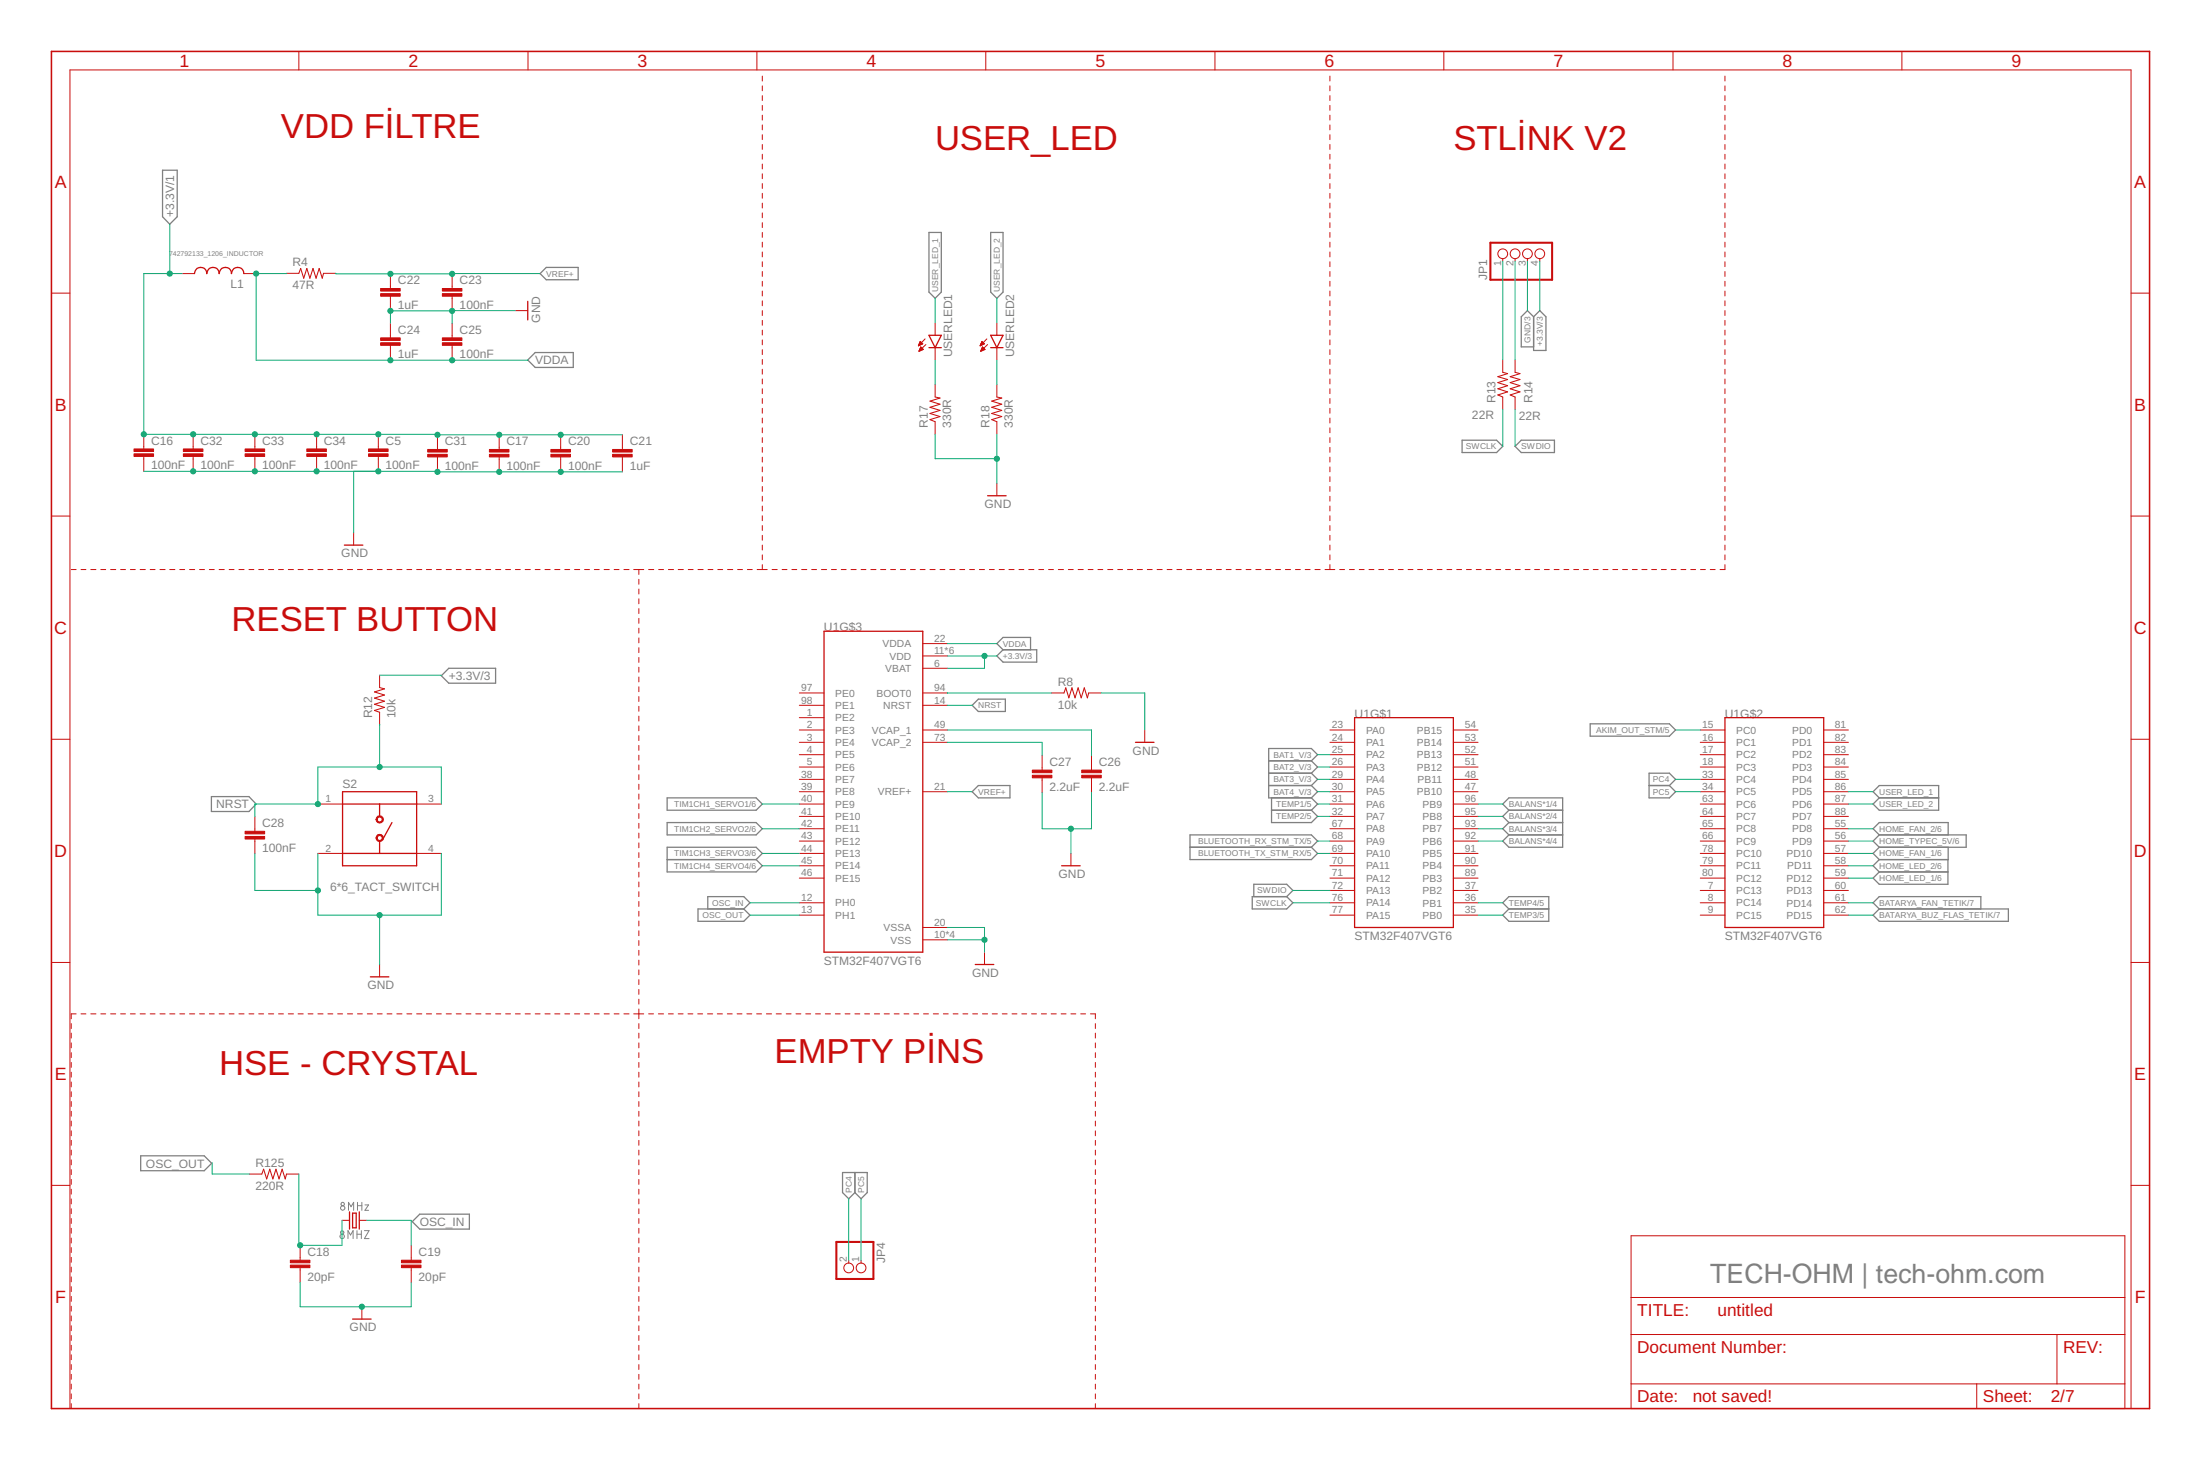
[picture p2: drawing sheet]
<svg xmlns="http://www.w3.org/2000/svg" width="181mm" height="120mm" viewBox="0 0 181 120" stroke-linecap="round" stroke-linejoin="round" font-family="sans-serif">
<g fill="none" stroke="#808080" stroke-width=".08">
<path d="M28.7 99.6v-.6l.2 .3 .2-.3v.6M29.4 99v.6M29.4 99.3h.4M29.8 99v.6M30 99.2h.3l-.3 .4h.3M28.6 102v-.7l.3 .4 .2-.4v.7M29.4 101.3v.7M29.4 101.6h.3M29.7 101.3v.7M30 101.3h.4l-.4 .7h.4"/>
<circle cx="28.2" cy="99.1" r=".15"/>
<circle cx="28.2" cy="99.4" r=".18"/>
<circle cx="28.2" cy="101.8" r=".18"/>
<circle cx="28.2" cy="101.5" r=".14"/>
</g>
<g fill="none" stroke="#808080" stroke-width=".11">
<path d="M13.4 14h1.2v3.8l-.6 .7-.6-.7zM76.5 19.1h1v4.9l-.5 .6-.5-.6zM81.5 19.1h1v4.9l-.5 .6-.5-.6zM44 29h3.2v1.2h-3.2l-.6-.6zM44.4 22.5l.6-.5h2.6v1h-2.6zM120.3 36.2h2.9l.5 .5-.5 .6h-2.9zM124.7 36.7l.5-.5h2.7v1.1h-2.7zM126.2 26.1l-.5-.5-.5 .5v2.5h1M126.7 25.6l.5 .5v2.8h-1v-2.8zM36.3 55.6l.6-.6h3.9v1.2h-3.9zM80 58.1l.5-.5h2.2v1h-2.2zM82 54l.5-.5h2.8v1h-2.8z"/>
<path d="M82.5 53.5l-.5-.5 .5-.5h2.3v1M130.9 59.6h6.5l.5 .5-.5 .5h-6.5zM17.4 65.6h3.1l.6 .6-.6 .6h-3.1zM54.9 65.7h7.3l.5 .5-.5 .5h-7.3zM54.9 67.7h7.3l.5 .5-.5 .5h-7.3zM54.9 69.7h7.3l.5 .6-.5 .5 .5 .5-.5 .5h-7.3zM54.9 70.8h7.3M57.4 74.8h3.8l.5 .5-.5 .5h-3.8zM58.3 74.8v-1h2.9l.5 .5-.5 .5M80 65.2l.5-.5h2.6v1h-2.6zM97.9 68.7h10l.5 .5-.5 .5 .5 .6-.5 .5h-10zM97.9 69.7h10"/>
<path d="M103.1 73.8h2.8l.5 .5-.5 .5h-2.8zM103.2 73.8v-1h2.7l.5 .5-.5 .5M104.4 64.7h3.5M104.4 63.6h3.5M104.4 62.6h3.5M104.6 66.7h3.3M104.6 65.7v2h3.3l.5-.5-.5-.5M107.9 62.6l.5-.5-.5-.5h-3.5v4.1h3.5M107.9 62.6l.5 .5-.5 .5M107.9 63.6l.5 .6-.5 .5M107.9 64.7l.5 .5-.5 .5M107.9 65.7l.5 .5-.5 .5"/>
<path d="M123.7 74.3l.5-.5h3.3v2h-3.3l-.5-.5 .5-.5zM124.2 74.8h3.3M124.2 66.7l-.5-.5 .5-.5h4.4v4h-4.4l-.5-.5 .5-.5M124.2 66.7h4.4M124.2 66.7l-.5 .5 .5 .5M124.2 67.7h4.4M124.2 67.7l-.5 .5 .5 .5M124.2 68.7h4.4M135.7 63.6h1.7l.5 .6-.5 .5 .5 .5-.5 .5h-1.7zM135.7 64.7h1.7M154.2 75.3l.5-.5h10.6v1h-10.6zM154.2 65.2l.5-.5h4.9v2h-4.9l-.5-.5 .5-.5z"/>
<path d="M154.7 74.8l-.5-.5 .5-.5h8.3v1M154.7 65.7h4.9M154.7 68.7l-.5-.5 .5-.5h5.6v1M154.7 68.7h7.1v1h-7.1M154.7 70.8l-.5 .5 .5 .5M154.7 71.8h5.6M154.7 69.7l-.5 .6 .5 .5M154.7 68.7l-.5 .5 .5 .5M160.3 70.8v2h-5.6l-.5-.5 .5-.5M160.3 69.7v1.1h-5.6M11.6 95.1h5.2l.6 .7-.6 .6h-5.2zM34.5 99.9h4.1v1.3h-4.1l-.6-.6z"/>
<path d="M69.3 96.5h2.1v1.7l-.5 .5-.5-.5-.6 .5-.5-.5zM70.4 96.5v1.7"/>
</g>
<g fill="none" stroke="#c90d0c" stroke-width=".08">
<path d="M24.6 4.2v1.6M43.5 4.2v1.6M62.3 4.2v1.6M62.7 6.3v.4M62.7 7.1v.4M62.7 7.9v.4M62.7 8.7v.4M62.7 9.5v.4M62.7 10.3v.4M62.7 11.1v.4M62.7 11.9v.4M62.7 12.7v.4"/>
<path d="M62.7 13.5v.4M62.7 14.3v.4M62.7 15.1v.4M62.7 15.9v.4M62.7 16.7v.4M62.7 17.5v.4M62.7 18.3v.4M62.7 19.1v.4M62.7 19.9v.4M81.1 4.2v1.6M100 4.2v1.6M109.5 6.3v.4"/>
<path d="M109.5 7.1v.4M109.5 7.9v.4M109.5 8.7v.4M109.5 9.5v.4M109.5 10.3v.4M109.5 11.1v.4M109.5 11.9v.4M109.5 12.7v.4M109.5 13.5v.4M109.5 14.3v.4M109.5 15.1v.4M109.5 15.9v.4"/>
<path d="M109.5 16.7v.4M109.5 17.5v.4M109.5 18.3v.4M109.5 19.1v.4M109.5 19.9v.4M118.8 4.2v1.6M137.7 4.2v1.6M142 6.3v.4M142 7.1v.4M142 7.9v.4M142 8.7v.4M142 9.5v.4"/>
<path d="M142 10.3v.4M142 11.1v.4M142 11.9v.4M142 12.7v.4M142 13.5v.4M142 14.3v.4M142 15.1v.4M142 15.9v.4M142 16.7v.4M142 17.5v.4M142 18.3v.4M142 19.1v.4"/>
<path d="M142 19.9v.4M156.5 4.2v1.6M4.2 24.1h1.6M11.8 35.8v1.2M11.8 37.6v1.2M15 22.5h1M15.9 35.8v1.2M15.9 37.6v1.2M20.1 22.5h1M21 35.8v1.2M21 37.6v1.2M23.6 22.5h1l.1-.4 .3 .8 .3-.8 .2 .8 .3-.8 .2 .8 .3-.8 .2 .8 .1-.4h1"/>
<path d="M26.1 35.8v1.2M26.1 37.6v1.2M31.1 35.8v1.2M31.1 37.6v1.2M32.1 22.5v1.3M32.1 24.4v1.2M32.1 26.6v1.2M32.1 28.4v1.3M36 35.8v1.2M36 37.6v1.2M37.2 22.5v1.3M37.2 24.4v1.2"/>
<path d="M37.2 26.6v1.2M37.2 28.4v1.3M41.1 35.8v1.2M41.1 37.6v1.2M42.4 25.6h1M46.1 35.8v1.2M46.1 37.6v1.2M51.2 35.8v1.2M51.2 37.6v1.2M62.7 20.7v.4M62.7 21.5v.4M62.7 22.4v.4"/>
<path d="M62.7 23.2v.4M62.7 24v.4M62.7 24.8v.4M62.7 25.6v.4M62.7 26.4v.4M62.7 27.2v.4M62.7 28v.4M62.7 28.8v.4M62.7 29.6v.4M62.7 30.4v.4M62.7 31.2v.4M62.7 32v.4"/>
<path d="M62.7 32.8v.4M62.7 33.6v.4M62.7 34.4v.4M62.7 35.2v.4M62.7 36v.4M62.7 36.8v.4M62.7 37.6v.4M62.7 38.4v.4M62.7 39.2v.4M75.6 28.4h.1M75.6 28.4h.2M75.6 28.3h.2"/>
<path d="M75.6 28.3h.3M75.6 28.9h.1M75.6 28.9h.2M75.7 28.3h.2M75.7 28.8h.1M75.7 28.2h.2M75.7 28.2h.1M75.7 28.8h.2M75.7 28.8h.3M75.7 28.1h.1M75.7 28.7h.3M75.7 28.7h.2"/>
<path d="M75.7 28.1l.2 .2-.3 .2zM75.8 28.7h.1M75.8 28.6h.1M75.8 28.6l.2 .2-.4 .1zM76.1 27.9l-.5 .6M76.2 28.4l-.6 .5M77 26.6v1M77 28.6v1M77 31.7v1l.4 .1-.9 .2 .9 .3-.9 .2 .9 .3-.9 .2 .9 .3-.9 .2 .5 .2v1M80.7 28.4h.1M80.7 28.4h.2M80.7 28.3h.2"/>
<path d="M80.7 28.3h.3M80.7 28.9h.1M80.8 28.3h.2M80.8 28.8h.1M80.8 28.8h.2M80.8 28.2h.1M80.8 28.1h.1M80.8 28.7h.2M80.8 28.1l.2 .2-.3 .2zM80.8 28.6h.1M80.9 28.6h.1M81.1 28.8l-.2-.2-.2 .3"/>
<path d="M81.1 28.8l-.4 .1M81.2 27.9l-.5 .6M81.3 28.4l-.6 .5M82 26.6v1M82 28.6v1M82 31.7v1l.4 .1-.8 .2 .8 .3-.8 .2 .8 .3-.8 .2 .8 .3-.8 .2 .4 .2v1M82 39.8v1M109.5 20.7v.4M109.5 21.5v.4M109.5 22.4v.4M109.5 23.2v.4M109.5 24v.4"/>
<path d="M109.5 24.8v.4M109.5 25.6v.4M109.5 26.4v.4M109.5 27.2v.4M109.5 28v.4M109.5 28.8v.4M109.5 29.6v.4M109.5 30.4v.4M109.5 31.2v.4M109.5 32v.4M109.5 32.8v.4M109.5 33.6v.4"/>
<path d="M109.5 34.4v.4M109.5 35.2v.4M109.5 36v.4M109.5 36.8v.4M109.5 37.6v.4M109.5 38.4v.4M109.5 39.2v.4M123.7 21.3v.2M123.7 29.6v1l.4 .2-.8 .2 .8 .2-.8 .3 .8 .2-.8 .3 .8 .3-.8 .2 .4 .2v1M124.7 21.3v.2M124.7 29.6v1l.4 .2-.8 .2 .8 .2-.8 .3 .8 .2-.8 .3 .8 .3-.8 .2 .4 .2v1M125.7 21.3v.2"/>
<path d="M126.7 21.3v.2M142 20.7v.4M142 21.5v.4M142 22.4v.4M142 23.2v.4M142 24v.4M142 24.8v.4M142 25.6v.4M142 26.4v.4M142 27.2v.4M142 28v.4M142 28.8v.4"/>
<path d="M142 29.6v.4M142 30.4v.4M142 31.2v.4M142 32v.4M142 32.8v.4M142 33.6v.4M142 34.4v.4M142 35.2v.4M142 36v.4M142 36.8v.4M142 37.6v.4M142 38.4v.4"/>
<path d="M142 39.2v.4M175.4 24.1h1.5M4.2 42.5h1.6M5.9 46.9h.4M6.7 46.9h.4M7.5 46.9h.4M8.3 46.9h.4M9.1 46.9h.4M9.9 46.9h.4M10.7 46.9h.4M11.5 46.9h.5M12.4 46.9h.4"/>
<path d="M13.2 46.9h.4M14 46.9h.4M14.8 46.9h.4M15.6 46.9h.4M16.4 46.9h.4M17.2 46.9h.4M18 46.9h.5M18.9 46.9h.4M19.7 46.9h.4M20.5 46.9h.4M21.3 46.9h.4M22.1 46.9h.4"/>
<path d="M22.9 46.9h.4M23.7 46.9h.5M24.5 46.9h.5M25.4 46.9h.4M26.2 46.9h.4M27 46.9h.4M27.8 46.9h.4M28.6 46.9h.4M29.1 43.9v1M29.4 46.9h.4M30.2 46.9h.4M31.1 46.9h.4"/>
<path d="M31.2 55.6v1l.4 .1-.8 .3 .8 .2-.8 .3 .8 .2-.8 .3 .8 .2-.8 .3 .4 .1v1M31.9 46.9h.4M32.7 46.9h.4M33.5 46.9h.4M34.3 46.9h.4M35.1 46.9h.4M35.9 46.9h.4M36.7 46.9h.4M37.5 46.9h.5M38.4 46.9h.4M39.2 46.9h.4M40 46.9h.4"/>
<path d="M40.8 46.9h.4M41.6 46.9h.4M42.4 46.9h.4M43.2 46.9h.4M44 46.9h.4M44.9 46.9h.4M45.7 46.9h.4M46.5 46.9h.4M47.3 46.9h.4M48.1 46.9h.4M48.9 46.9h.4M49.7 46.9h.4"/>
<path d="M50.5 46.9h.4M51.4 46.9h.4M52.2 46.9h.8M52.6 46.9v.4M52.6 47.7v.4M52.6 48.5v.4M52.6 49.3v.4M52.6 50.1v.4M52.6 50.9v.4M52.6 51.7v.4M52.6 52.5v.4M52.6 53.3v.4"/>
<path d="M52.6 54.1v.4M52.6 54.9v.4M52.6 55.7v.4M52.6 56.5v.4M52.6 57.3v.4M52.6 58.1v.4M52.6 58.9v.5M52.6 59.8v.4M53.4 46.9h.4M54.2 46.9h.4M55 46.9h.4M55.8 46.9h.4"/>
<path d="M56.6 46.9h.4M57.4 46.9h.5M58.3 46.9h.4M59.1 46.9h.4M59.9 46.9h.4M60.7 46.9h.4M61.5 46.9h.4M62.3 46.9h.8M62.7 40v.4M62.7 40.9v.4M62.7 41.7v.4M62.7 42.5v.4"/>
<path d="M62.7 43.3v.4M62.7 44.1v.4M62.7 44.9v.4M62.7 45.7v.4M62.7 46.5v.4M63.5 46.9h.5M64.4 46.9h.4M65.2 46.9h.4M65.8 59.1h2M65.8 58.1h2M65.8 57h2M66 46.9h.4"/>
<path d="M66.8 46.9h.4M67.6 46.9h.4M68.4 46.9h.4M69.2 46.9h.4M70 46.9h.5M70.9 46.9h.4M71.7 46.9h.4M72.5 46.9h.4M73.3 46.9h.4M74.1 46.9h.4M74.9 46.9h.4M75.7 46.9h.4"/>
<path d="M75.9 55h2.1M75.9 58.1h2.1M75.9 53h2.1M75.9 57h2.1M75.9 54h2.1M76.5 46.9h.5M77.4 46.9h.4M78.2 46.9h.4M79 46.9h.4M79.8 46.9h.4M80.6 46.9h.4M81.4 46.9h.4"/>
<path d="M82.2 46.9h.5M83 46.9h.5M83.9 46.9h.4M84.7 46.9h.4M85.5 46.9h.4M86.3 46.9h.4M86.6 57h1l.1-.4 .3 .8 .2-.8 .3 .8 .2-.8 .3 .8 .2-.8 .3 .8 .1-.4h1M87.1 46.9h.4M87.9 46.9h.4M88.7 46.9h.5M89.6 46.9h.4M90.4 46.9h.4"/>
<path d="M91.2 46.9h.4M92 46.9h.4M92.8 46.9h.4M93.6 46.9h.4M94.4 46.9h.4M95.2 46.9h.5M96.1 46.9h.4M96.9 46.9h.4M97.7 46.9h.4M98.5 46.9h.4M99.3 46.9h.4M100.1 46.9h.4"/>
<path d="M100.9 46.9h.4M101.7 46.9h.5M102.6 46.9h.4M103.4 46.9h.4M104.2 46.9h.4M105 46.9h.4M105.8 46.9h.4M106.6 46.9h.4M107.4 46.9h.4M108.2 46.9h.4M109.1 46.9h.8M109.5 40v.4"/>
<path d="M109.5 40.9v.4M109.5 41.7v.4M109.5 42.5v.4M109.5 43.3v.4M109.5 44.1v.4M109.5 44.9v.4M109.5 45.7v.4M109.5 46.5v.4M110.3 46.9h.4M111.1 46.9h.4M111.9 46.9h.4M112.7 46.9h.4"/>
<path d="M113.5 46.9h.4M114.3 46.9h.4M115.1 46.9h.4M115.9 46.9h.4M116.7 46.9h.4M117.5 46.9h.4M118.3 46.9h.4M119.1 46.9h.4M119.9 46.9h.4M120.7 46.9h.4M121.5 46.9h.4M122.3 46.9h.4"/>
<path d="M123.1 46.9h.4M123.9 46.9h.4M124.7 46.9h.4M125.5 46.9h.4M126.3 46.9h.4M127.1 46.9h.4M127.9 46.9h.4M128.7 46.9h.4M129.5 46.9h.4M130.3 46.9h.4M131.1 46.9h.4M131.9 46.9h.4"/>
<path d="M132.7 46.9h.4M133.5 46.9h.4M134.3 46.9h.4M135.1 46.9h.5M135.9 46.9h.4M136.7 46.9h.4M137.5 46.9h.4M138.3 46.9h.4M139.1 46.9h.5M140 46.9h.4M140.8 46.9h.4M142 46.5v.4h-.4"/>
<path d="M142 40v.4M142 40.9v.4M142 41.7v.4M142 42.5v.4M142 43.3v.4M142 44.1v.4M142 44.9v.4M142 45.7v.4M175.4 42.5h1.5M4.2 60.9h1.6M4.2 79.2h1.6M21 67.2v1.3"/>
<path d="M21 69v1.3M26.2 66.2h2M26.2 70.3h2M31.2 79.4v1M34.3 66.2h2M34.3 70.3h2M52.6 60.6v.4M52.6 61.4v.4M52.6 62.2v.4M52.6 63v.4M52.6 63.8v.4M52.6 64.6v.4"/>
<path d="M52.6 65.4v.4M52.6 66.2v.4M52.6 67v.4M52.6 67.8v.4M52.6 68.6v.4M52.6 69.4v.4M52.6 70.2v.4M52.6 71v.4M52.6 71.8v.4M52.6 72.6v.4M52.6 73.4v.4M52.6 74.2v.4"/>
<path d="M52.6 75v.4M52.6 75.8v.4M52.6 76.6v.4M52.6 77.4v.4M52.6 78.2v.4M52.6 79v.4M52.6 79.8v.4M65.8 60.1h2M65.8 61.1h2M65.8 62.1h2M65.8 63.1h2M65.8 64.2h2"/>
<path d="M65.8 65.2h2M65.8 66.2h2M65.8 67.2h2M65.8 75.3h2M65.8 74.3h2M65.8 68.2h2M65.8 69.2h2M65.8 70.3h2M65.8 71.3h2M65.8 72.3h2M75.9 60.1h2.1M75.9 61.1h2.1"/>
<path d="M75.9 65.2h2.1M75.9 76.3h2.1M75.9 77.4h2.1M81 78.4v1M85.8 62.2v1.2M85.8 64v1.2M88.1 70.3v1M89.8 62.2v1.2M89.8 64v1.2M94.2 60.1v1M109.5 60.1h2M109.5 61.1h2"/>
<path d="M109.5 62.1h2M109.5 63.1h2M109.5 64.2h2M109.5 65.2h2M109.5 66.2h2M109.5 67.2h2M109.5 75.3h2M109.5 74.3h2M109.5 73.3h2M109.5 68.2h2M109.5 69.2h2M109.5 70.3h2"/>
<path d="M109.5 71.3h2M109.5 72.3h2M119.6 60.1h2M119.6 61.1h2M119.6 62.1h2M119.6 63.1h2M119.6 64.2h2M119.6 65.2h2M119.6 66.2h2M119.6 67.2h2M119.6 75.3h2M119.6 74.3h2"/>
<path d="M119.6 73.3h2M119.6 68.2h2M119.6 69.2h2M119.6 70.3h2M119.6 71.3h2M119.6 72.3h2M139.9 60.1h2.1M139.9 61.1h2.1M139.9 62.1h2.1M139.9 63.1h2.1M139.9 64.2h2.1M139.9 65.2h2.1"/>
<path d="M139.9 66.2h2.1M139.9 67.2h2.1M139.9 75.3h2.1M139.9 74.3h2.1M139.9 73.3h2.1M139.9 68.2h2.1M139.9 69.2h2.1M139.9 70.3h2.1M139.9 71.3h2.1M139.9 72.3h2.1M150.1 60.1h2M150.1 61.1h2"/>
<path d="M150.1 62.1h2M150.1 63.1h2M150.1 64.2h2M150.1 65.2h2M150.1 66.2h2M150.1 67.2h2M150.1 75.3h2M150.1 74.3h2M150.1 73.3h2M150.1 68.2h2M150.1 69.2h2M150.1 70.3h2"/>
<path d="M150.1 71.3h2M150.1 72.3h2M175.4 60.9h1.5M175.4 79.2h1.5M4.2 97.6h1.6M5.9 84.3v.4M5.9 85v.4M5.9 85.9v.4M5.9 86.7v.4M5.9 87.5v.4M5.9 88.3v.4M5.9 89.1v.4"/>
<path d="M5.9 89.9v.4M5.9 90.7v.4M5.9 91.5v.4M5.9 92.3v.4M5.9 93.1v.4M5.9 93.9v.4M5.9 94.7v.4M5.9 95.5v.4M5.9 96.3v.4M5.9 97.1v.4M5.9 97.9v.4M5.9 98.7v.4"/>
<path d="M5.9 99.5v.4M6.3 83.5h-.4v.4M6.7 83.5h.4M7.5 83.5h.4M8.3 83.5h.4M9.1 83.5h.4M9.9 83.5h.4M10.7 83.5h.4M11.5 83.5h.5M12.4 83.5h.4M13.2 83.5h.4M14 83.5h.4"/>
<path d="M14.8 83.5h.4M15.6 83.5h.4M16.4 83.5h.4M17.2 83.5h.4M18 83.5h.5M18.9 83.5h.4M19.7 83.5h.4M20.5 83.5h.4M20.5 96.6h1l.2-.4 .2 .8 .3-.8 .3 .8 .2-.8 .3 .8 .2-.8 .3 .8 .1-.4h1M21.3 83.5h.4M22.1 83.5h.4M22.9 83.5h.4"/>
<path d="M23.7 83.5h.5M24.5 83.5h.5M25.4 83.5h.4M26.2 83.5h.4M27 83.5h.4M27.8 83.5h.4M28.6 83.5h.4M29.4 83.5h.4M30.2 83.5h.4M31.1 83.5h.4M31.9 83.5h.4M32.7 83.5h.4"/>
<path d="M33.5 83.5h.4M34.3 83.5h.4M35.1 83.5h.4M35.9 83.5h.4M36.7 83.5h.4M37.5 83.5h.5M38.4 83.5h.4M39.2 83.5h.4M40 83.5h.4M40.8 83.5h.4M41.6 83.5h.4M42.4 83.5h.4"/>
<path d="M43.2 83.5h.4M44 83.5h.4M44.9 83.5h.4M45.7 83.5h.4M46.5 83.5h.4M47.3 83.5h.4M48.1 83.5h.4M48.9 83.5h.4M49.7 83.5h.4M50.5 83.5h.4M51.4 83.5h.4M52.2 83.5h.8"/>
<path d="M52.6 80.6v.4M52.6 81.4v.5M52.6 82.3v.4M52.6 83.1v.8M52.6 84.3v.4M52.6 85v.4M52.6 85.9v.4M52.6 86.7v.4M52.6 87.5v.4M52.6 88.3v.4M52.6 89.1v.4M52.6 89.9v.4"/>
<path d="M52.6 90.7v.4M52.6 91.5v.4M52.6 92.3v.4M52.6 93.1v.4M52.6 93.9v.4M52.6 94.7v.4M52.6 95.5v.4M52.6 96.3v.4M52.6 97.1v.4M52.6 97.9v.4M52.6 98.7v.4M52.6 99.5v.4"/>
<path d="M53.4 83.5h.4M54.2 83.5h.4M55 83.5h.4M55.8 83.5h.4M56.6 83.5h.4M57.4 83.5h.4M58.2 83.5h.5M59 83.5h.5M59.9 83.5h.4M60.7 83.5h.4M61.5 83.5h.4M62.3 83.5h.4"/>
<path d="M63.1 83.5h.4M63.9 83.5h.4M64.7 83.5h.4M65.5 83.5h.4M66.3 83.5h.4M67.1 83.5h.4M67.9 83.5h.4M68.7 83.5h.5M69.6 83.5h.4M70.4 83.5h.4M71.2 83.5h.4M72 83.5h.4"/>
<path d="M72.8 83.5h.4M73.6 83.5h.4M74.4 83.5h.4M75.2 83.5h.4M76 83.5h.4M76.8 83.5h.4M77.6 83.5h.4M78.4 83.5h.4M79.2 83.5h.5M80.1 83.5h.4M80.9 83.5h.4M81.7 83.5h.4"/>
<path d="M82.5 83.5h.4M83.3 83.5h.4M84.1 83.5h.4M84.9 83.5h.4M85.7 83.5h.4M86.5 83.5h.4M87.3 83.5h.4M88.1 83.5h.4M88.9 83.5h.4M89.7 83.5h.4v.4M90.1 84.3v.4M90.1 85v.4"/>
<path d="M90.1 85.9v.4M90.1 86.7v.4M90.1 87.5v.4M90.1 88.3v.4M90.1 89.1v.4M90.1 89.9v.4M90.1 90.7v.4M90.1 91.5v.4M90.1 92.3v.4M90.1 93.1v.4M90.1 93.9v.4M90.1 94.7v.4"/>
<path d="M90.1 95.5v.4M90.1 96.3v.4M90.1 97.1v.4M90.1 97.9v.4M90.1 98.7v.4M90.1 99.5v.4M175.4 97.6h1.5M5.8 116v-110.2h169.6v110.2M5.9 100.3v.4M5.9 101.1v.4M5.9 101.9v.4M5.9 102.7v.4"/>
<path d="M5.9 103.5v.4M5.9 104.3v.4M5.9 105.1v.4M5.9 105.9v.4M5.9 106.7v.4M5.9 107.5v.4M5.9 108.3v.4M5.9 109.1v.4M5.9 109.9v.4M5.9 110.7v.4M5.9 111.5v.4M5.9 112.3v.4"/>
<path d="M5.9 113.1v.4M5.9 113.9v.4M5.9 114.7v.4M5.9 115.5v.5M24.7 102.5v1.2M24.7 104.4v1.2M28.2 100.5h.6M29.6 100.5h.6M29.8 107.6v1M33.8 102.5v1.2M33.8 104.4v1.2M52.6 100.3v.4"/>
<path d="M52.6 101.1v.4M52.6 101.9v.4M52.6 102.7v.4M52.6 103.5v.4M52.6 104.3v.4M52.6 105.1v.4M52.6 105.9v.4M52.6 106.7v.4M52.6 107.5v.4M52.6 108.3v.4M52.6 109.1v.4M52.6 109.9v.4"/>
<path d="M52.6 110.7v.4M52.6 111.5v.4M52.6 112.3v.4M52.6 113.1v.4M52.6 113.9v.4M52.6 114.7v.4M52.6 115.5v.5M69.8 103.8v.2M70.9 103.8v.2M90.1 100.3v.4M90.1 101.1v.4M90.1 101.9v.4"/>
<path d="M90.1 102.7v.4M90.1 103.5v.4M90.1 104.3v.4M90.1 105.1v.4M90.1 105.9v.4M90.1 106.7v.4M90.1 107.5v.4M90.1 108.3v.4M90.1 109.1v.4M90.1 109.9v.4M90.1 110.7v.4M90.1 111.5v.4"/>
<path d="M90.1 112.3v.4M90.1 113.1v.4M90.1 113.9v.4M90.1 114.7v.4M90.1 115.5v.5M134.2 101.7h40.7v14.3h-40.7zM134.2 109.9h40.7M134.2 113.9h40.7M134.2 106.8h40.7M162.7 113.9v2.1M169.3 109.9v4"/>
<circle cx="123.7" cy="20.9" r=".4"/>
<circle cx="124.7" cy="20.9" r=".4"/>
<circle cx="125.7" cy="20.9" r=".4"/>
<circle cx="126.7" cy="20.9" r=".4"/>
<circle cx="69.8" cy="104.4" r=".4"/>
<circle cx="70.9" cy="104.4" r=".4"/>
</g>
<g fill="none" stroke="#c90d0c" stroke-width=".11">
<path d="M16 22.5a.51 .51 0 0 1 .5-.5 .51 .51 0 0 1 .5 .5 .51 .51 0 0 1 .5-.5 .51 .51 0 0 1 .5 .5 .51 .51 0 0 1 .5-.5 .51 .51 0 0 1 .5 .5 .51 .51 0 0 1 .6-.5 .51 .51 0 0 1 .5 .5M43.4 24.8v1.5M76.5 27.6h1l-.5 1zM76.5 28.6h1M81.5 28.6h1M81.5 27.6h1l-.5 1zM28.3 44.9h1.6M67.8 52h8.1v26.4h-8.1zM81.3 40.8h1.5M111.5 59.1h8.1v17.2h-8.1zM142 59.1h8.1v17.2h-8.1zM28.2 65.2h6.1v6.1h-6.1z"/>
<path d="M28.2 66.2h6.1M28.2 70.3h6.1M31.2 66.2v1M31.2 69.2v1.1M32.3 67.7l-.8 1.4M80.3 79.4h1.5M87.4 71.3h1.5M93.5 61.1h1.5M28.8 99.8v1.4M29 99.9h.3v1.2h-.3zM29.6 99.8v1.4M30.5 80.4h1.5"/>
<path d="M29 108.6h1.5"/>
</g>
<g fill="#c90d0c" stroke="#c90d0c" stroke-width=".08">
<path d="M23.9 104.1h1.6v.3h-1.6z"/>
<path d="M23.9 103.7h1.6v.2h-1.6z"/>
<path d="M33 104.1h1.6v.3h-1.6z"/>
<path d="M33 103.7h1.6v.2h-1.6z"/>
<path d="M15.1 37.4h1.6v.2h-1.6z"/>
<path d="M15.1 37h1.6v.2h-1.6z"/>
<path d="M20.2 37.4h1.6v.2h-1.6z"/>
<path d="M20.2 37h1.6v.2h-1.6z"/>
<path d="M25.3 37.4h1.6v.2h-1.6z"/>
<path d="M25.3 37h1.6v.2h-1.6z"/>
<path d="M30.3 37.4h1.6v.2h-1.6z"/>
<path d="M30.3 37h1.6v.2h-1.6z"/>
<path d="M35.2 37.4h1.6v.2h-1.6z"/>
<path d="M35.2 37h1.6v.2h-1.6z"/>
<path d="M11 37.4h1.6v.2h-1.6z"/>
<path d="M11 37h1.6v.2h-1.6z"/>
<path d="M40.3 37.4h1.6v.2h-1.6z"/>
<path d="M40.3 37h1.6v.2h-1.6z"/>
<path d="M45.3 37.4h1.6v.2h-1.6z"/>
<path d="M45.3 37h1.6v.2h-1.6z"/>
<path d="M50.4 37.4h1.6v.2h-1.6z"/>
<path d="M50.4 37h1.6v.2h-1.6z"/>
<path d="M31.3 24.2h1.6v.2h-1.6z"/>
<path d="M31.3 23.7h1.6v.3h-1.6z"/>
<path d="M36.4 24.2h1.6v.2h-1.6z"/>
<path d="M36.4 23.7h1.6v.3h-1.6z"/>
<path d="M31.3 28.2h1.6v.2h-1.6z"/>
<path d="M31.3 27.8h1.6v.2h-1.6z"/>
<path d="M36.4 28.2h1.6v.2h-1.6z"/>
<path d="M36.4 27.8h1.6v.2h-1.6z"/>
<path d="M89 63.8h1.6v.2h-1.6z"/>
<path d="M89 63.4h1.6v.2h-1.6z"/>
<path d="M85 63.8h1.6v.2h-1.6z"/>
<path d="M85 63.4h1.6v.2h-1.6z"/>
<path d="M20.2 68.9h1.6v.2h-1.6z"/>
<path d="M20.2 68.4h1.6v.2h-1.6z"/>
</g>
<path d="M4.2 4.2h172.7v111.8h-172.7z" fill="none" stroke="#c90d0c" stroke-width=".13"/>
<g fill="#c90d0c" stroke="#c90d0c" stroke-width=".08">
<path d="M31.1 68.7a.31 .31 0 0 1 .4 .1 .31 .31 0 0 1 0 .3 .31 .31 0 0 1-.3 .2 .31 .31 0 0 1-.3-.3h.2a.21 .21 0 0 1 .2-.2 .21 .21 0 0 1 .1 .3 .21 .21 0 0 1-.3 .1v-.2h-.2z" fill-rule="evenodd"/>
<path d="M31.1 67.2a.31 .31 0 0 1 .4 0 .31 .31 0 0 1 0 .4 .31 .31 0 0 1-.3 .1 .31 .31 0 0 1-.3-.2h.2a.21 .21 0 0 1 .2-.2 .21 .21 0 0 1 .1 .2 .21 .21 0 0 1-.3 .1v-.1h-.2z" fill-rule="evenodd"/>
</g>
<path d="M122.7 20h5v3h-5zM68.8 102.2h3.1v3.1h-3.1z" fill="none" stroke="#c90d0c" stroke-width=".17"/>
<g fill="none" stroke="#0dab76" stroke-width=".08">
<path d="M14 18.5v4M11.8 38.8h39.4M15 22.5h-3.2v13.3h39.4M23.6 22.5h-2.5v7.2h22.3M27.6 22.5h16.8M29.1 38.8v5.1M37.2 25.6h-5.1v1M37.2 22.5h.1M42.4 25.6h-5.2v1M43.4 29.6v.1M77 24.6v2M77 29.6v2.1"/>
<path d="M77 35.7v2.1h5M82 24.6v2M82 29.6v2.1M82 35.7v4.1M123.7 21.5v8.1M123.7 33.7v3M124.7 21.5v8.1M124.7 33.7v3M125.7 21.5v4.1M126.7 21.5v4.1M31.2 55.6h5.1M31.3 59.7l-.1 3.4"/>
<path d="M78 54h4M78 53h4M78 58.1h2M81 54v1h-3M86.6 57l-8.6 .1M90.6 57h3.6v3.1M21 70.3v3h5.2M26.2 70.3v5h10.1v-5M31.2 75.3v4.1M36.3 66.2v-3.1h-10.1v3.1h-5.2v1M61.7 75.3h4.1M61.7 74.3h4.1"/>
<path d="M62.7 68.2h3.1M62.7 66.2h3.1M62.7 70.3h3.1M62.7 71.3h3.1M78 77.4h3M78 76.3h3v2.1M78 61.1h7.8v1.1M78 60.1h11.8v2.1M78 65.2h2M85.8 65.2v3h4v-3M88.1 68.2v2.1M106.4 73.3h3.1"/>
<path d="M106.4 74.3h3.1M108.4 66.2h1.1M108.4 65.2h1.1M108.4 63.1h1.1M108.4 64.2h1.1M108.4 62.1h1.1M108.4 67.2h1.1M108.4 69.2h1.1M108.4 70.3h1.1M121.6 68.2h2.1M121.6 75.3h2.1M121.6 74.3h2.1"/>
<path d="M121.6 66.2h2.1M121.6 67.2h2.1M121.6 69.2h2.1M137.9 65.2h2M137.9 60.1h2M137.9 64.2h2M152.1 68.2h2.1M152.1 75.3h2.1M152.1 74.3h2.1M152.1 66.2h2.1M152.1 65.2h2.1M152.1 69.2h2.1"/>
<path d="M152.1 70.3h2.1M152.1 71.3h2.1M152.1 72.3h2.1M17.5 95.7v.9h3M24.6 96.6v5.9h3.6v-2M69.8 98.7v5.1M70.9 98.7v5.1M24.7 105.6v2h9.1v-2M30.2 100.5h3.6v2"/>
</g>
<g fill="#0dab76" stroke="#0dab76" stroke-width=".08">
<circle cx="29.8" cy="107.6" r=".21"/>
<circle cx="15.9" cy="38.8" r=".21"/>
<circle cx="21" cy="38.8" r=".21"/>
<circle cx="26.1" cy="38.8" r=".21"/>
<circle cx="31.1" cy="38.8" r=".21"/>
<circle cx="36" cy="38.8" r=".21"/>
<circle cx="41.1" cy="38.8" r=".21"/>
<circle cx="46.1" cy="38.8" r=".21"/>
<circle cx="81" cy="77.4" r=".21"/>
<circle cx="88.1" cy="68.2" r=".21"/>
<circle cx="26.2" cy="73.3" r=".21"/>
<circle cx="31.2" cy="75.3" r=".21"/>
<circle cx="82" cy="37.8" r=".21"/>
<circle cx="32.1" cy="25.6" r=".21"/>
<circle cx="37.2" cy="25.6" r=".21"/>
<circle cx="81" cy="54" r=".21"/>
<circle cx="15.9" cy="35.8" r=".21"/>
<circle cx="21" cy="35.8" r=".21"/>
<circle cx="26.1" cy="35.8" r=".21"/>
<circle cx="31.1" cy="35.8" r=".21"/>
<circle cx="36" cy="35.8" r=".21"/>
<circle cx="41.1" cy="35.8" r=".21"/>
<circle cx="46.1" cy="35.8" r=".21"/>
<circle cx="11.8" cy="35.8" r=".21"/>
<circle cx="14" cy="22.5" r=".21"/>
<circle cx="24.7" cy="102.5" r=".21"/>
<circle cx="32.1" cy="22.5" r=".21"/>
<circle cx="37.2" cy="22.5" r=".21"/>
<circle cx="21.1" cy="22.5" r=".21"/>
<circle cx="32.1" cy="29.7" r=".21"/>
<circle cx="37.2" cy="29.7" r=".21"/>
<circle cx="26.2" cy="66.2" r=".21"/>
<circle cx="31.2" cy="63.1" r=".21"/>
</g>
<g font-size="2.9" fill="#c90d0c">
<text x="23.1" y="11.3">VDD FİLTRE</text>
<text x="77" y="12.4">USER_LED</text>
<text x="119.6" y="12.4">STLİNK V2</text>
<text x="19.1" y="52">RESET BUTTON</text>
<text x="18" y="88.5">HSE - CRYSTAL</text>
<text x="63.8" y="87.5">EMPTY PİNS</text>
</g>
<text font-size="2.2" fill="#808080" x="140.8" y="105.6">TECH-OHM | tech-ohm.com</text>
<g font-size="1.5" fill="#c90d0c">
<text x="14.8" y="5.5">1</text>
<text x="33.6" y="5.5">2</text>
<text x="52.5" y="5.5">3</text>
<text x="71.3" y="5.5">4</text>
<text x="90.2" y="5.5">5</text>
<text x="109" y="5.5">6</text>
<text x="127.9" y="5.5">7</text>
<text x="146.7" y="5.5">8</text>
<text x="165.6" y="5.5">9</text>
<text x="4.5" y="15.5">A</text>
<text x="175.7" y="15.5">A</text>
<text x="4.5" y="33.8">B</text>
<text x="175.7" y="33.8">B</text>
<text x="4.5" y="52.2">C</text>
<text x="175.6" y="52.2">C</text>
<text x="4.5" y="70.5">D</text>
<text x="175.6" y="70.5">D</text>
<text x="4.5" y="88.9">E</text>
<text x="175.7" y="88.9">E</text>
<text x="4.5" y="107.3">F</text>
<text x="175.7" y="107.3">F</text>
</g>
<g font-size="1.4" fill="#c90d0c">
<text x="134.7" y="108.3">TITLE:</text>
<text x="134.7" y="111.4">Document Number:</text>
<text x="141.4" y="108.3">untitled</text>
<text x="169.8" y="111.4">REV:</text>
<text x="134.7" y="115.4">Date:</text>
<text x="139.3" y="115.4">not saved!</text>
<text x="163.2" y="115.4">Sheet:</text>
<text x="168.8" y="115.4">2/7</text>
</g>
<g font-size="1" fill="#808080">
<text x="14.3" y="17.8" transform="rotate(-90 14.3 17.8)">+3.3V/1</text>
<text x="19" y="23.7">L1</text>
<text x="24.1" y="23.8">47R</text>
<text x="24.1" y="21.9">R4</text>
<text x="32.8" y="23.4">C22</text>
<text x="37.8" y="23.4">C23</text>
<text x="122.4" y="23" transform="rotate(-90 122.4 23)">JP1</text>
<text x="32.8" y="25.4">1uF</text>
<text x="32.8" y="29.5">1uF</text>
<text x="32.8" y="27.5">C24</text>
<text x="37.8" y="25.4">100nF</text>
<text x="37.8" y="29.5">100nF</text>
<text x="37.8" y="27.5">C25</text>
<text x="44" y="30">VDDA</text>
<text x="44.5" y="26.6" transform="rotate(-90 44.5 26.6)">GND</text>
<text x="78.4" y="29.4" transform="rotate(-90 78.4 29.4)">USERLED1</text>
<text x="83.5" y="29.4" transform="rotate(-90 83.5 29.4)">USERLED2</text>
<text x="76.4" y="35.2" transform="rotate(-90 76.4 35.2)">R17</text>
<text x="78.3" y="35.2" transform="rotate(-90 78.3 35.2)">330R</text>
<text x="81.4" y="35.2" transform="rotate(-90 81.4 35.2)">R18</text>
<text x="83.4" y="35.2" transform="rotate(-90 83.4 35.2)">330R</text>
<text x="121.1" y="34.5">22R</text>
<text x="123.1" y="33.2" transform="rotate(-90 123.1 33.2)">R13</text>
<text x="125" y="34.6">22R</text>
<text x="126.1" y="33.2" transform="rotate(-90 126.1 33.2)">R14</text>
<text x="12.4" y="38.6">100nF</text>
<text x="12.4" y="36.6">C16</text>
<text x="16.5" y="38.6">100nF</text>
<text x="16.5" y="36.6">C32</text>
<text x="21.6" y="38.6">100nF</text>
<text x="21.6" y="36.6">C33</text>
<text x="26.7" y="38.6">100nF</text>
<text x="26.7" y="36.6">C34</text>
<text x="31.7" y="38.6">100nF</text>
<text x="31.7" y="36.6">C5</text>
<text x="36.6" y="38.7">100nF</text>
<text x="36.6" y="36.6">C31</text>
<text x="41.7" y="38.7">100nF</text>
<text x="41.7" y="36.6">C17</text>
<text x="46.8" y="38.7">100nF</text>
<text x="46.8" y="36.6">C20</text>
<text x="51.8" y="38.7">1uF</text>
<text x="51.8" y="36.6">C21</text>
<text x="81" y="41.8">GND</text>
<text x="28.1" y="45.9">GND</text>
<text x="67.8" y="52">U1G$3</text>
<text x="30.6" y="59.1" transform="rotate(-90 30.6 59.1)">R12</text>
<text x="32.6" y="59.1" transform="rotate(-90 32.6 59.1)">10k</text>
<text x="36.9" y="56">+3.3V/3</text>
<text x="87.1" y="58.4">10k</text>
<text x="87.1" y="56.4">R8</text>
<text x="111.5" y="59.1">U1G$1</text>
<text x="142" y="59.1">U1G$2</text>
<text x="28.2" y="64.9">S2</text>
<text x="86.4" y="65.1">2.2uF</text>
<text x="86.4" y="63.1">C27</text>
<text x="90.4" y="65.1">2.2uF</text>
<text x="90.4" y="63.1">C26</text>
<text x="93.2" y="62.1">GND</text>
<text x="17.8" y="66.6">NRST</text>
<text x="21.6" y="70.1">100nF</text>
<text x="21.6" y="68.1">C28</text>
<text x="27.2" y="73.3">6*6_TACT_SWITCH</text>
<text x="87.1" y="72.3">GND</text>
<text x="111.5" y="77.4">STM32F407VGT6</text>
<text x="142" y="77.4">STM32F407VGT6</text>
<text x="30.2" y="81.4">GND</text>
<text x="67.8" y="79.4">STM32F407VGT6</text>
<text x="80" y="80.4">GND</text>
<text x="12" y="96.1">OSC_OUT</text>
<text x="21" y="98">220R</text>
<text x="21" y="96">R125</text>
<text x="34.5" y="100.9">OSC_IN</text>
<text x="25.3" y="105.4">20pF</text>
<text x="25.3" y="103.4">C18</text>
<text x="34.5" y="105.4">20pF</text>
<text x="34.5" y="103.4">C19</text>
<text x="72.8" y="104" transform="rotate(-90 72.8 104)">JP4</text>
<text x="28.8" y="109.6">GND</text>
</g>
<g font-size=".8" fill="#808080">
<text x="123.5" y="21.9" transform="rotate(-90 123.5 21.9)">1</text>
<text x="124.6" y="21.9" transform="rotate(-90 124.6 21.9)">2</text>
<text x="125.6" y="21.9" transform="rotate(-90 125.6 21.9)">3</text>
<text x="126.6" y="21.9" transform="rotate(-90 126.6 21.9)">4</text>
<text x="72.6" y="53.3">VDDA</text>
<text x="76.9" y="52.8">22</text>
<text x="76.9" y="53.9">11*6</text>
<text x="65.9" y="57.9">98</text>
<text x="65.9" y="56.9">97</text>
<text x="66.4" y="58.9">1</text>
<text x="66.4" y="60">2</text>
<text x="68.7" y="59.4">PE2</text>
<text x="68.7" y="58.4">PE1</text>
<text x="68.7" y="57.4">PE0</text>
<text x="72.1" y="57.4">BOOT0</text>
<text x="72.7" y="58.4">NRST</text>
<text x="72.8" y="55.3">VBAT</text>
<text x="73.2" y="54.3">VDD</text>
<text x="76.9" y="54.9">6</text>
<text x="76.9" y="57.9">14</text>
<text x="76.9" y="60">49</text>
<text x="76.9" y="56.9">94</text>
<text x="109.6" y="60">23</text>
<text x="120.5" y="60">54</text>
<text x="140.1" y="60">15</text>
<text x="151" y="60">81</text>
<text x="65.9" y="64">38</text>
<text x="65.9" y="65">39</text>
<text x="66.4" y="61">3</text>
<text x="66.4" y="62">4</text>
<text x="66.4" y="63">5</text>
<text x="68.7" y="60.4">PE3</text>
<text x="68.7" y="61.4">PE4</text>
<text x="68.7" y="62.4">PE5</text>
<text x="68.7" y="63.4">PE6</text>
<text x="68.7" y="64.5">PE7</text>
<text x="68.7" y="65.5">PE8</text>
<text x="71.7" y="60.4">VCAP_1</text>
<text x="71.7" y="61.4">VCAP_2</text>
<text x="72.3" y="65.5">VREF+</text>
<text x="76.9" y="65">21</text>
<text x="76.9" y="61">73</text>
<text x="109.6" y="61">24</text>
<text x="109.6" y="62">25</text>
<text x="109.6" y="63">26</text>
<text x="109.6" y="64">29</text>
<text x="109.6" y="65">30</text>
<text x="112.4" y="60.4">PA0</text>
<text x="112.4" y="61.4">PA1</text>
<text x="112.4" y="62.4">PA2</text>
<text x="112.4" y="63.4">PA3</text>
<text x="112.4" y="64.5">PA4</text>
<text x="112.4" y="65.5">PA5</text>
<text x="116.6" y="65.5">PB10</text>
<text x="116.6" y="63.5">PB12</text>
<text x="116.6" y="62.4">PB13</text>
<text x="116.6" y="61.4">PB14</text>
<text x="116.6" y="60.4">PB15</text>
<text x="116.7" y="64.5">PB11</text>
<text x="120.5" y="65">47</text>
<text x="120.5" y="64">48</text>
<text x="120.5" y="63">51</text>
<text x="120.5" y="62">52</text>
<text x="120.5" y="61">53</text>
<text x="140.1" y="61">16</text>
<text x="140.1" y="62">17</text>
<text x="140.1" y="63">18</text>
<text x="140.1" y="64">33</text>
<text x="140.1" y="65">34</text>
<text x="142.9" y="60.4">PC0</text>
<text x="142.9" y="61.4">PC1</text>
<text x="142.9" y="62.4">PC2</text>
<text x="142.9" y="63.4">PC3</text>
<text x="142.9" y="64.5">PC4</text>
<text x="142.9" y="65.5">PC5</text>
<text x="147.5" y="61.4">PD1</text>
<text x="147.5" y="62.4">PD2</text>
<text x="147.5" y="63.5">PD3</text>
<text x="147.5" y="64.5">PD4</text>
<text x="147.5" y="65.5">PD5</text>
<text x="147.5" y="60.4">PD0</text>
<text x="151" y="61">82</text>
<text x="151" y="62">83</text>
<text x="151" y="63">84</text>
<text x="151" y="64">85</text>
<text x="151" y="65">86</text>
<text x="26.8" y="66">1</text>
<text x="26.8" y="70.1">2</text>
<text x="35.2" y="66">3</text>
<text x="35.2" y="70.1">4</text>
<text x="65.9" y="66">40</text>
<text x="65.9" y="67.1">41</text>
<text x="65.9" y="68.1">42</text>
<text x="65.9" y="69.1">43</text>
<text x="65.9" y="70.1">44</text>
<text x="65.9" y="71.1">45</text>
<text x="68.7" y="66.5">PE9</text>
<text x="68.7" y="67.5">PE10</text>
<text x="68.7" y="68.5">PE11</text>
<text x="68.7" y="69.5">PE12</text>
<text x="68.7" y="70.6">PE13</text>
<text x="68.7" y="71.6">PE14</text>
<text x="109.6" y="66">31</text>
<text x="109.6" y="67.1">32</text>
<text x="109.6" y="68.1">67</text>
<text x="109.6" y="69.1">68</text>
<text x="109.6" y="70.1">69</text>
<text x="109.6" y="71.1">70</text>
<text x="112.4" y="66.5">PA6</text>
<text x="112.4" y="67.5">PA7</text>
<text x="112.4" y="68.5">PA8</text>
<text x="112.4" y="69.5">PA9</text>
<text x="112.4" y="70.6">PA10</text>
<text x="112.4" y="71.6">PA11</text>
<text x="117.1" y="71.6">PB4</text>
<text x="117.1" y="70.6">PB5</text>
<text x="117.1" y="69.5">PB6</text>
<text x="117.1" y="68.5">PB7</text>
<text x="117.1" y="67.5">PB8</text>
<text x="117.1" y="66.5">PB9</text>
<text x="120.5" y="71.1">90</text>
<text x="120.5" y="70.1">91</text>
<text x="120.5" y="69.1">92</text>
<text x="120.5" y="68.1">93</text>
<text x="120.5" y="67.1">95</text>
<text x="120.5" y="66">96</text>
<text x="140.1" y="66">63</text>
<text x="140.1" y="67.1">64</text>
<text x="140.1" y="68.1">65</text>
<text x="140.1" y="69.1">66</text>
<text x="140.1" y="70.1">78</text>
<text x="140.1" y="71.1">79</text>
<text x="142.9" y="66.5">PC6</text>
<text x="142.9" y="67.5">PC7</text>
<text x="142.9" y="68.5">PC8</text>
<text x="142.9" y="69.5">PC9</text>
<text x="142.9" y="70.6">PC10</text>
<text x="142.9" y="71.6">PC11</text>
<text x="147" y="70.6">PD10</text>
<text x="147.1" y="71.6">PD11</text>
<text x="147.5" y="66.5">PD6</text>
<text x="147.5" y="67.5">PD7</text>
<text x="147.5" y="68.5">PD8</text>
<text x="147.5" y="69.5">PD9</text>
<text x="151" y="66">87</text>
<text x="151" y="67.1">88</text>
<text x="151" y="68.1">55</text>
<text x="151" y="69.1">56</text>
<text x="151" y="70.1">57</text>
<text x="151" y="71.1">58</text>
<text x="65.9" y="72.1">46</text>
<text x="65.9" y="74.2">12</text>
<text x="65.9" y="75.2">13</text>
<text x="68.7" y="72.6">PE15</text>
<text x="68.7" y="74.6">PH0</text>
<text x="68.7" y="75.6">PH1</text>
<text x="72.7" y="76.7">VSSA</text>
<text x="73.3" y="77.7">VSS</text>
<text x="76.9" y="76.2">20</text>
<text x="76.9" y="77.2">10*4</text>
<text x="109.6" y="72.1">71</text>
<text x="109.6" y="73.2">72</text>
<text x="109.6" y="74.2">76</text>
<text x="109.6" y="75.2">77</text>
<text x="112.4" y="72.6">PA12</text>
<text x="112.4" y="73.6">PA13</text>
<text x="112.4" y="74.6">PA14</text>
<text x="112.4" y="75.6">PA15</text>
<text x="117.1" y="75.6">PB0</text>
<text x="117.1" y="74.6">PB1</text>
<text x="117.1" y="73.6">PB2</text>
<text x="117.1" y="72.6">PB3</text>
<text x="120.5" y="75.2">35</text>
<text x="120.5" y="74.2">36</text>
<text x="120.5" y="73.2">37</text>
<text x="120.5" y="72.1">89</text>
<text x="140.1" y="72.1">80</text>
<text x="140.6" y="73.2">7</text>
<text x="140.6" y="74.2">8</text>
<text x="140.6" y="75.2">9</text>
<text x="142.9" y="73.6">PC13</text>
<text x="142.9" y="74.6">PC14</text>
<text x="142.9" y="75.6">PC15</text>
<text x="142.9" y="72.6">PC12</text>
<text x="147" y="72.6">PD12</text>
<text x="147" y="73.6">PD13</text>
<text x="147" y="74.6">PD14</text>
<text x="147" y="75.6">PD15</text>
<text x="151" y="72.1">59</text>
<text x="151" y="73.2">60</text>
<text x="151" y="74.2">61</text>
<text x="151" y="75.2">62</text>
<text x="69.7" y="103.8" transform="rotate(-90 69.7 103.8)">2</text>
<text x="70.7" y="103.8" transform="rotate(-90 70.7 103.8)">1</text>
</g>
<g font-size=".7" fill="#808080">
<text x="45" y="22.8">VREF+</text>
<text x="77.2" y="24" transform="rotate(-90 77.2 24)">USER_LED_1</text>
<text x="82.3" y="24" transform="rotate(-90 82.3 24)">USER_LED_2</text>
<text x="126" y="28.2" transform="rotate(-90 126 28.2)">GND/3</text>
<text x="127" y="28.5" transform="rotate(-90 127 28.5)">+3.3V/3</text>
<text x="120.6" y="37">SWCLK</text>
<text x="125.2" y="37">SWDIO</text>
<text x="82.5" y="53.2">VDDA</text>
<text x="80.5" y="58.3">NRST</text>
<text x="82.5" y="54.3">+3.3V/3</text>
<text x="80.5" y="65.4">VREF+</text>
<text x="104.8" y="63.4">BAT2_V/3</text>
<text x="104.8" y="64.4">BAT3_V/3</text>
<text x="104.8" y="65.4">BAT4_V/3</text>
<text x="104.8" y="62.4">BAT1_V/3</text>
<text x="131.4" y="60.3">AKIM_OUT_STM/5</text>
<text x="136" y="65.4">PC5</text>
<text x="136" y="64.4">PC4</text>
<text x="154.7" y="65.4">USER_LED_1</text>
<text x="55.5" y="66.4">TIM1CH1_SERVO1/6</text>
<text x="55.5" y="68.5">TIM1CH2_SERVO2/6</text>
<text x="55.5" y="70.5">TIM1CH3_SERVO3/6</text>
<text x="55.5" y="71.5">TIM1CH4_SERVO4/6</text>
<text x="98.6" y="70.5">BLUETOOTH_TX_STM_RX/5</text>
<text x="98.6" y="69.5">BLUETOOTH_RX_STM_TX/5</text>
<text x="105" y="66.4">TEMP1/5</text>
<text x="105" y="67.5">TEMP2/5</text>
<text x="124.2" y="66.4">BALANS*1/4</text>
<text x="124.2" y="67.5">BALANS*2/4</text>
<text x="124.2" y="68.5">BALANS*3/4</text>
<text x="124.2" y="69.5">BALANS*4/4</text>
<text x="154.7" y="66.4">USER_LED_2</text>
<text x="154.7" y="71.5">HOME_LED_2/6</text>
<text x="154.7" y="70.5">HOME_FAN_1/6</text>
<text x="154.7" y="68.5">HOME_FAN_2/6</text>
<text x="154.7" y="69.5">HOME_TYPEC_5V/6</text>
<text x="57.8" y="75.6">OSC_OUT</text>
<text x="58.6" y="74.6">OSC_IN</text>
<text x="103.4" y="74.6">SWCLK</text>
<text x="103.5" y="73.6">SWDIO</text>
<text x="124.2" y="75.6">TEMP3/5</text>
<text x="124.2" y="74.6">TEMP4/5</text>
<text x="154.7" y="74.6">BATARYA_FAN_TETIK/7</text>
<text x="154.7" y="75.6">BATARYA_BUZ_FLAS_TETIK/7</text>
<text x="154.7" y="72.5">HOME_LED_1/6</text>
<text x="70.1" y="98.2" transform="rotate(-90 70.1 98.2)">PC4</text>
<text x="71.1" y="98.2" transform="rotate(-90 71.1 98.2)">PC5</text>
</g>
<text font-size=".6" fill="#808080" x="13.9" y="21.1">742792133_1206_INDUCTOR</text>
</svg>
